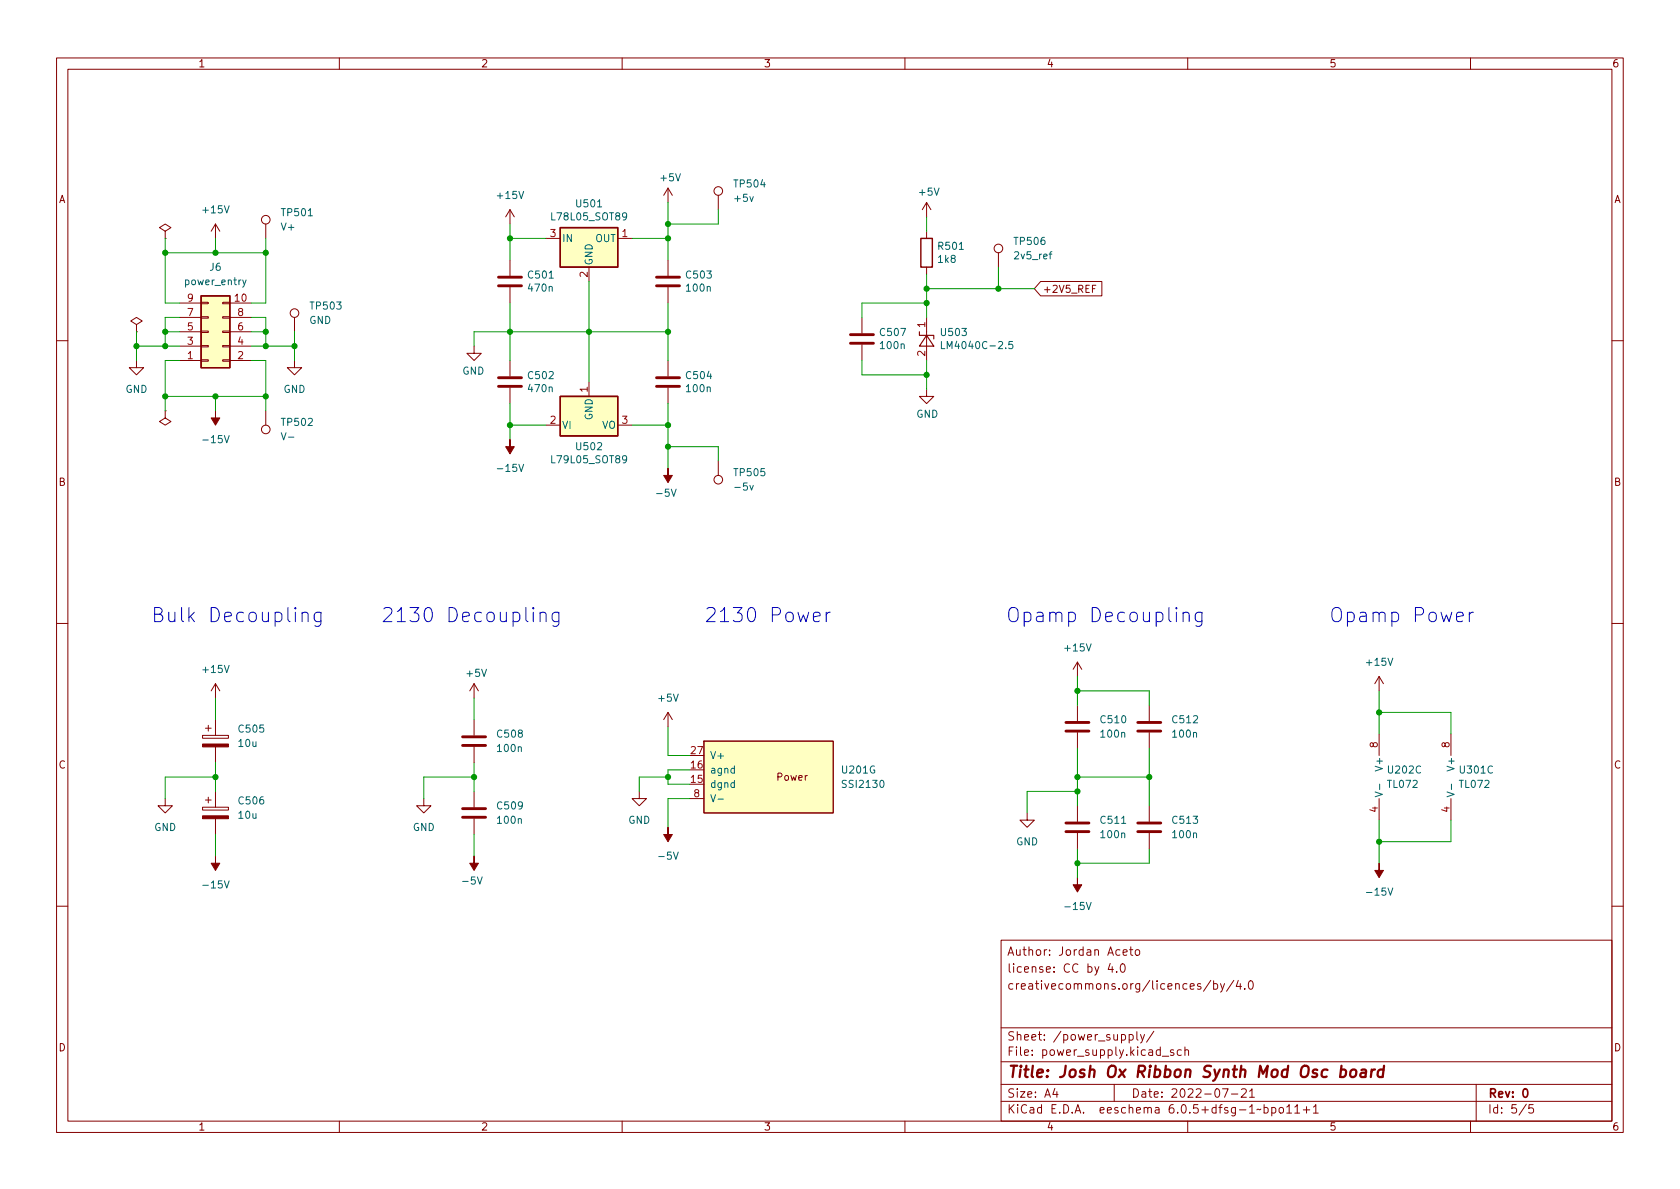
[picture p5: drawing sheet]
<svg xmlns="http://www.w3.org/2000/svg" width="297mm" height="210mm" viewBox="0 0 297 210" stroke-linecap="round" stroke-linejoin="round" font-family="sans-serif">
<g fill="none" stroke="#840000" stroke-width=".18">
<path d="M10 10.2h277v190.1h-277zM12 12.2h273v186.1h-273zM60 10.2v2M110 10.2v2M160 10.2v2M210 10.2v2M260 10.2v2M38.1 39.6v2.6M38.1 39.6l-.8 1.3M38.1 39.6l.8 1.3M47 39.6v2.6M90.2 37.1l-.8 1.2"/>
<path d="M90.2 37.1v2.5M90.2 37.1l.7 1.2M118.1 33.3l-.8 1.2M118.1 33.3v2.5M118.1 33.3l.8 1.2M127 34.5v2.6M163.8 35.8v2.5M163.8 35.8l-.7 1.3M163.8 35.8l.8 1.3M24.1 57.4l1-.6-1-.7-1 .7 1 .6v1.3M24.1 58.7h.1M29.2 40.9l1-.6-1-.7-1 .7 1 .6v1.3"/>
<path d="M29.2 42.2h.1M31.7 53.6h3.9M31.7 58.7h3.9M31.7 56.1h3.9M35.6 53.5h1.2v.2h-1.2zM35.6 56h1.2v.3h-1.2zM35.6 58.5h1.2v.3h-1.2zM39.4 53.5h1.2v.2h-1.2zM39.4 56h1.2v.3h-1.2zM39.4 58.5h1.2v.3h-1.2zM40.6 53.6h3.8M40.6 58.7h3.8"/>
<path d="M40.6 56.1h3.8M52.1 56.1v2.6M90.2 46v2.8M90.2 50.8v2.8M96.5 42.2h2.6M104.1 47.2v2.6M109.2 42.2h2.6M118.1 46v2.8M118.1 50.8v2.8M152.4 56.1v2.8M163.8 56.1v7.6M163.8 40.9v1.3"/>
<path d="M163.8 47.2v1.3M176.5 44.7v2.5M184 49.8h10.8v2.5h-10.8l-1.1-1.3zM193.8 50.4h-.6v1.3M10 60.2h2M24.1 63.7v1.3h-1.2l1.2 1.3 1.3-1.3h-1.3M29.2 72.6v1.3l1 .6-1 .7-1-.7 1-.6M29.2 72.6h.1M31.7 63.7h3.9M31.7 61.2h3.9M35.6 61.1h1.2v.2h-1.2zM35.6 63.6h1.2v.3h-1.2z"/>
<path d="M39.4 61.1h1.2v.2h-1.2zM39.4 63.6h1.2v.3h-1.2zM40.6 63.7h3.8M40.6 61.2h3.8M47 72.6v2.6M52.1 63.7v1.3h1.2l-1.2 1.3-1.3-1.3h1.3M83.8 61.2v1.3h-1.3l1.3 1.2 1.3-1.2h-1.3M90.2 63.7v2.8M90.2 68.6v2.8M96.5 75.2h2.6M104.1 67.6v2.5M109.2 75.2h2.6"/>
<path d="M118.1 63.7v2.8M118.1 68.6v2.8M152.4 61v2.7M163.8 68.8v1.3h1.3l-1.3 1.3-1.2-1.3h1.2M285 60.2h2M127 81.5v2.6M10 110.2h2M190.5 117.1l-.8 1.3M190.5 117.1v2.5M190.5 117.1l.8 1.3M243.8 119.6l-.7 1.3M243.8 119.6v2.6"/>
<path d="M243.8 119.6l.8 1.3M285 110.2h2M35.8 130h4.6v.6h-4.6zM36.3 128.8h1M36.8 128.3v1M38.1 120.9v2.5M38.1 127.2v2.8M38.1 132.1v2.8M38.1 139.9v2.8M38.1 120.9l-.8 1.3M38.1 120.9l.8 1.3M83.8 120.9l-.7 1.3"/>
<path d="M83.8 120.9v2.5M83.8 127.2v2.8M83.8 132.1v2.8M83.8 139.9v2.8M83.8 120.9l.8 1.3M113 139.9v1.3h1.3l-1.3 1.3-1.2-1.3h1.2M118.1 126v2.5M118.1 126l-.8 1.2M118.1 126l.8 1.2M124.5 131.1h22.8v12.7h-22.8zM190.5 124.7v2.8M190.5 129.5v2.8"/>
<path d="M203.2 124.7v2.8M203.2 129.5v2.8M243.8 129.8v3.8M256.5 129.8v3.8M29.2 141.2v1.3h1.3l-1.3 1.3-1.3-1.3h1.3M35.8 142.7h4.6v.6h-4.6zM36.3 141.5h1M36.8 141v1M38.1 144.8v2.8M74.9 141.2v1.3h1.3l-1.3 1.3-1.2-1.3h1.2M83.8 144.8v2.8M121.9 141.2h2.6"/>
<path d="M181.6 143.8v1.2h1.3l-1.3 1.3-1.3-1.3h1.3M190.5 142.5v2.8M190.5 147.3v2.8M203.2 142.5v2.8M203.2 147.3v2.8M243.8 141.2v3.8M256.5 141.2v3.8M10 160.2h2M177 166.3h108v32h-108zM196.3 170.4l-.4 1h1M196.6 170.9v1M197.4 171.8v.1"/>
<path d="M198.2 170.6l.2-.2a.81 .81 0 0 1 .6 .7 .81 .81 0 0 1-.3 .8h-.1a.81 .81 0 0 1-.4-1.3zM198.6 168.4l.7-.1-.1-.3-.4-.1-.2 .2v.8h.6M199.7 167.9h.6M199.9 167.4v1.3l.4 .2M200.9 168l.3-.1 .3 .3v.4l-.3 .3h-.3l-.2-.3v-.4zM214.1 173.4l-1.3 1.9M214.6 174l.4-.1 .3 .3v.4l-.2 .3h-.5M214.6 173.4v1.5M215.8 173.9l.3 1M216.5 173.9l-.5 1.4-.2 .1M218.1 173.4l-1.2 1.9M218.9 173.4l-.3 1h.9"/>
<path d="M219.3 173.9v1M220.1 174.8v.1M220.9 173.6l.2-.2a.81 .81 0 0 1 .6 .7 .81 .81 0 0 1-.3 .8h-.2a.81 .81 0 0 1-.3-1.3zM285 160.2h2M60 198.3v2M110 198.3v2M160 198.3v2M177 194.8h108M177 191.8h108M177 187.8h108M177 181.8h108M186.5 192.5l-.4 1h1"/>
<path d="M186.9 193v1M197 191.8v3M199.6 183l.5-.1 .3 .3v.4l-.2 .3h-.6M199.6 182.9v1.5M201 182.4v1.3l.2 .2M201.6 182.9l.4 1M202.4 182.9l-.5 1.4-.3 .1M204 182.4l-1.3 1.9M205.5 186.8h1.1M207.5 185.7l-.4-.1-.2 .2 .1 .3 .5 .1v.4h-.6M208.9 185.7l-.5-.1-.3 .3v.4l.2 .3h.6M209.5 185.8l.2-.2 .4 .1v.9"/>
<path d="M209.5 185.1v1.5M210 198.3v2M216.1 192.5h1l-.6 1.5M217.7 193.5h1.2M219.5 192.7l.6-.2 .2 .2 .1 .3-1 1h1M220.9 193l.5-.5v1.5M220.9 194h.9M223.5 195.9l.4-.1 .3 .3v.4l-.1 .3h-.6M223.5 195.3v1.5M224.9 195.9l.4-.1 .3 .3v.4l-.2 .3h-.5M224.9 195.8v1.5M226.3 195.9l.3-.1 .3 .3v.4l-.3 .3h-.3l-.2-.3v-.4z"/>
<path d="M227.5 195.8l.4-.5v1.5M227.5 196.8h.9M228.9 195.8l.5-.5v1.5M228.9 196.8h.9M230.4 196.3h1.2M231 195.7v1.1M232.2 195.8l.4-.5v1.5M232.2 196.8h.9M260 198.3v2M261 191.8v6.5M269.9 195.3l-1.3 1.9M271.1 195.3h-.7l-.1 .7 .2-.1 .5 .1 .2 .2-.1 .5-.2 .1-.6-.1"/>
<circle cx="47" cy="38.9" r=".76"/>
<circle cx="127" cy="33.8" r=".76"/>
<circle cx="52.1" cy="55.4" r=".76"/>
<circle cx="176.5" cy="43.9" r=".76"/>
<circle cx="47" cy="75.9" r=".76"/>
<circle cx="127" cy="84.8" r=".76"/>
</g>
<path d="M269.4 192.7l.2-.2a.8 .8 0 0 1 .5 .8 .8 .8 0 0 1-.5 .7l-.2-.1-.1-.4z" fill="none" stroke="#840000" stroke-width=".3"/>
<path d="M237.1 189.2l.2-.1 .6 .1 .1 .3-.1 .6a.66 .66 0 0 1-.9 .3M238.9 189.3a.52 .52 0 0 1 .5-.2 .52 .52 0 0 1 .4 .4v.6a.55 .55 0 0 1-.6 .4 .55 .55 0 0 1-.5-.4zM240.7 189.2l.2-.1 .6 .1-.1 1.3M241.5 189.6l-.7 .1a.4 .4 0 0 0-.3 .3 .4 .4 0 0 0 .3 .5l.6-.1M242.5 189.1l-.1 1.4M243.1 189.1l-.4 .1-.2 .3M244.6 189.2a.66 .66 0 0 0-1 .3v.6l.1 .3 .2 .1 .6-.1M244.7 188.5l-.2 2" fill="none" stroke="#840000" stroke-width=".4"/>
<g fill="#ffffc2" stroke="#ffffc2" stroke-width=".18">
<path d="M124.5 131.1h22.8v12.7h-22.8z"/>
<path d="M99.1 40.3h10.1v6.9h-10.1z"/>
<path d="M99.1 70.1h10.1v7h-10.1z"/>
<path d="M35.6 52.3h5v12.7h-5z"/>
</g>
<path d="M42.9 49.5l.3 .9M43.5 49.5l-.4 1.2-.2 .1M166.4 60.4v1.3h.7M179 60.4h-.6v.6l.1-.1h.5l.1 .2-.1 .4-.2 .2-.4-.2M243.9 138.7v.9M256.6 138.7v.9M125.7 140.5l.4 1.3 .4-1.3M126.9 141.3h1M243.1 140l1.3 .5-1.3 .4M255.8 140l1.3 .5-1.3 .4" fill="none" stroke="#006464" stroke-width=".18"/>
<g fill="none" stroke="#840000" stroke-width=".51">
<path d="M88.1 50.5h4.1M88.1 49h4.1M116.1 50.5h4M116.1 49h4M150.4 59.2h4M88.1 68.3h4.1M88.1 66.8h4.1M116.1 68.3h4M116.1 66.8h4M150.4 60.7h4M81.8 131.8h4.1M81.8 130.3h4.1"/>
<path d="M188.5 129.3h4M188.5 127.8h4M201.2 129.3h4M201.2 127.8h4M81.8 144.5h4.1M81.8 143h4.1M188.5 147.1h4M188.5 145.5h4M201.2 147.1h4M201.2 145.5h4"/>
</g>
<g fill="#840000" stroke="#840000" stroke-width=".18">
<path d="M90.2 77.7v1.3h.7l-.7 1.3-.8-1.3h.8z"/>
<path d="M118.1 82.8v1.3h.8l-.8 1.2-.8-1.2h.8z"/>
<path d="M118.1 146.3v1.3h.8l-.8 1.2-.8-1.2h.8z"/>
<path d="M35.8 131.6h4.6v.5h-4.6z"/>
<path d="M83.8 151.4v1.2h.8l-.8 1.3-.7-1.3h.7z"/>
<path d="M38.1 151.4v1.2h.8l-.8 1.3-.8-1.3h.8z"/>
<path d="M35.8 144.3h4.6v.5h-4.6z"/>
<path d="M243.8 152.6v1.3h.8l-.8 1.3-.7-1.3h.7z"/>
<path d="M190.5 155.2v1.3h.8l-.8 1.2-.8-1.2h.8z"/>
<path d="M38.1 72.6v1.3h.8l-.8 1.3-.8-1.3h.8z"/>
</g>
<path d="M162.6 58.7v.6h2.5v.6M163.8 59.3l1.3 1.9h-2.5z" fill="none" stroke="#840000" stroke-width=".2"/>
<path d="M35.6 52.3h5v12.7h-5zM99.1 40.3h10.1v6.9h-10.1zM162.8 42.2h2v5h-2zM99.1 70.1h10.1v7h-10.1z" fill="none" stroke="#840000" stroke-width=".25"/>
<g fill="none" stroke="#0000c2" stroke-width=".18">
<path d="M53.4 108.5a.62 .62 0 0 1 1.1 .1v1.3M53.4 108.3v1.6M56.7 108.3v2a.68 .68 0 0 1-1 .3M56.7 108.4l-.7-.1-.4 .4v.8l.2 .3 .2 .1 .7-.1M95.5 108.5a.62 .62 0 0 1 1.1 .1v1.3M95.5 108.3v1.6M98.8 108.3v2a.68 .68 0 0 1-1.1 .3M98.8 108.4l-.7-.1-.5 .4v.8l.3 .3 .2 .1 .7-.1M143.8 109.1l1.2-.2-.1-.5-.7-.1-.4 .3v1l.1 .2 .3 .1 .7-.1M146.1 108.3v1.6M146.8 108.3a.64 .64 0 0 0-.7 .4M209.2 108.5a.62 .62 0 0 1 1.1 .1v1.3"/>
<path d="M209.2 108.3v1.6M212.5 108.3v2a.68 .68 0 0 1-1.1 .3M212.5 108.4l-.7-.1-.5 .4v.8l.3 .3 .2 .1 .7-.1M257.5 109.1l1.2-.2-.1-.5-.7-.1-.4 .3v1l.1 .2 .3 .1 .7-.1M259.8 108.3v1.6M260.5 108.3a.64 .64 0 0 0-.7 .4"/>
</g>
<g fill="none" stroke="#009600" stroke-width=".18">
<path d="M90.2 39.6v6.4M118.1 35.8v10.2M127 37.1v2.5h-8.9M163.8 38.3v2.6M24.1 58.7v5M29.2 42.2v11.4h2.5M29.2 44.7h17.8M29.2 58.7h2.5M31.7 56.1h-2.5v5.1M38.1 42.2v2.5M44.4 56.1h2.6v5.1M44.4 58.7h2.6"/>
<path d="M47 42.2v11.4h-2.6M52.1 58.7v5M90.2 53.6v10.1M90.2 42.2h6.3M104.1 49.8v17.8M111.8 42.2h6.3M118.1 53.6v10.1M118.1 58.7h-34.3v2.5M163.8 51h19.1M163.8 48.5v7.6M163.8 53.6h-11.4v2.5M176.5 47.2v3.8"/>
<path d="M24.1 61.2h7.6M29.2 70.1h17.8M31.7 63.7h-2.5v8.9M38.1 70.1v2.5M44.4 61.2h7.7M44.4 63.7h2.6v8.9M90.2 75.2h6.3M90.2 71.4v6.3M111.8 75.2h6.3M118.1 71.4v11.4M118.1 79h8.9v2.5M152.4 63.7v2.6h11.4"/>
<path d="M163.8 63.7v5.1M190.5 119.6v5.1M38.1 123.4v3.8M38.1 134.9v5M38.1 137.4h-8.9v3.8M83.8 123.4v3.8M83.8 134.9v5M83.8 137.4h-8.9v3.8M118.1 128.5v5.1h3.8M118.1 137.4h-5.1v2.5M121.9 136.1h-3.8v2.6h3.8M190.5 137.4h12.7"/>
<path d="M190.5 122.2h12.7v2.5M190.5 132.3v10.2M190.5 139.9h-8.9v3.9M203.2 132.3v10.2M243.8 126h12.7v3.8M243.8 122.2v7.6M38.1 147.6v3.8M83.8 147.6v3.8M121.9 141.2h-3.8v5.1M190.5 150.1v5.1M203.2 150.1v2.5h-12.7M243.8 145v7.6"/>
<path d="M256.5 145v3.8h-12.7"/>
</g>
<g fill="#009600" stroke="#009600" stroke-width=".18">
<circle cx="243.8" cy="148.8" r=".46"/>
<circle cx="190.5" cy="137.4" r=".46"/>
<circle cx="203.2" cy="137.4" r=".46"/>
<circle cx="190.5" cy="139.9" r=".46"/>
<circle cx="243.8" cy="126" r=".46"/>
<circle cx="190.5" cy="152.6" r=".46"/>
<circle cx="190.5" cy="122.2" r=".46"/>
<circle cx="29.2" cy="61.2" r=".46"/>
<circle cx="24.1" cy="61.2" r=".46"/>
<circle cx="29.2" cy="70.1" r=".46"/>
<circle cx="38.1" cy="70.1" r=".46"/>
<circle cx="29.2" cy="58.7" r=".46"/>
<circle cx="47" cy="61.2" r=".46"/>
<circle cx="118.1" cy="39.6" r=".46"/>
<circle cx="118.1" cy="42.2" r=".46"/>
<circle cx="90.2" cy="75.2" r=".46"/>
<circle cx="118.1" cy="58.7" r=".46"/>
<circle cx="104.1" cy="58.7" r=".46"/>
<circle cx="118.1" cy="79" r=".46"/>
<circle cx="118.1" cy="75.2" r=".46"/>
<circle cx="90.2" cy="58.7" r=".46"/>
<circle cx="90.2" cy="42.2" r=".46"/>
<circle cx="118.1" cy="137.4" r=".46"/>
<circle cx="83.8" cy="137.4" r=".46"/>
<circle cx="38.1" cy="137.4" r=".46"/>
<circle cx="163.8" cy="66.3" r=".46"/>
<circle cx="176.5" cy="51" r=".46"/>
<circle cx="163.8" cy="51" r=".46"/>
<circle cx="163.8" cy="53.6" r=".46"/>
<circle cx="47" cy="70.1" r=".46"/>
<circle cx="29.2" cy="44.7" r=".46"/>
<circle cx="38.1" cy="44.7" r=".46"/>
<circle cx="52.1" cy="61.2" r=".46"/>
<circle cx="47" cy="58.7" r=".46"/>
<circle cx="47" cy="44.7" r=".46"/>
</g>
<g font-size="3.5" fill="#0000c2">
<text x="26.7" y="110.1">Bulk Decoupling</text>
<text x="67.3" y="110.1">2130 Decoupling</text>
<text x="124.5" y="110.1">2130 Power</text>
<text x="177.8" y="110.1">Opamp Decoupling</text>
<text x="234.9" y="110.1">Opamp Power</text>
</g>
<text font-size="2.8" fill="#840000" x="178" y="190.6">Title: Josh Ox Ribbon Synth Mod Osc board</text>
<g font-size="2.1" fill="#840000">
<text x="178" y="172">license: CC by 4.0</text>
<text x="178" y="169">Author: Jordan Aceto</text>
<text x="178" y="175">creativecommons.org/licences/by/4.0</text>
<text x="178" y="184">Sheet: /power_supply/</text>
<text x="178" y="186.7">File: power_supply.kicad_sch</text>
<text x="178" y="196.9">KiCad E.D.A. eeschema 6.0.5+dfsg-1~bpo11+1</text>
<text x="178" y="194.1">Size: A4</text>
<text x="200" y="194.1">Date: 2022-07-21</text>
<text x="263" y="194.1">Rev: 0</text>
<text x="263" y="196.9">Id: 5/5</text>
</g>
<g font-size="1.8" fill="#840000">
<text x="35" y="11.9">1</text>
<text x="85" y="11.9">2</text>
<text x="135" y="11.9">3</text>
<text x="185" y="11.9">4</text>
<text x="235" y="11.9">5</text>
<text x="285" y="11.9">6</text>
<text x="10.3" y="35.9">A</text>
<text x="285.3" y="35.9">A</text>
<text x="184.3" y="51.8">+2V5_REF</text>
<text x="10.3" y="85.9">B</text>
<text x="285.3" y="85.9">B</text>
<text x="10.3" y="135.9">C</text>
<text x="285.3" y="135.9">C</text>
<text x="137.4" y="138">Power</text>
<text x="10.3" y="185.9">D</text>
<text x="285.3" y="185.9">D</text>
<text x="35" y="199.9">1</text>
<text x="85" y="199.9">2</text>
<text x="135" y="199.9">3</text>
<text x="185" y="199.9">4</text>
<text x="235" y="199.9">5</text>
<text x="285" y="199.9">6</text>
</g>
<g font-size="1.8" fill="#006464">
<text x="88.1" y="35.2">+15V</text>
<text x="116.9" y="32">+5V</text>
<text x="129.9" y="33.1">TP504</text>
<text x="130" y="35.7">+5v</text>
<text x="162.6" y="34.6">+5V</text>
<text x="36" y="37.7">+15V</text>
<text x="49.8" y="40.8">V+</text>
<text x="49.9" y="38.2">TP501</text>
<text x="97.8" y="39">L78L05_SOT89</text>
<text x="102" y="36.6">U501</text>
<text x="37.1" y="47.9">J6</text>
<text x="99.3" y="42.8">IN</text>
<text x="104.8" y="47" transform="rotate(-90 104.8 47)">GND</text>
<text x="105.2" y="42.8">OUT</text>
<text x="165.9" y="46.5">1k8</text>
<text x="166" y="44.2">R501</text>
<text x="179.5" y="43.3">TP506</text>
<text x="179.5" y="45.8">2v5_ref</text>
<text x="32.8" y="50.4">power_entry</text>
<text x="93.5" y="49.2">C501</text>
<text x="93.5" y="51.6">470n</text>
<text x="121.4" y="49.2">C503</text>
<text x="121.5" y="51.6">100n</text>
<text x="54.7" y="57.3">GND</text>
<text x="55" y="54.7">TP503</text>
<text x="155.7" y="59.4">C507</text>
<text x="166.5" y="59.4">U503</text>
<text x="155.8" y="61.7">100n</text>
<text x="167.3" y="61.7">LM4040C-2.5</text>
<text x="22.2" y="69.5">GND</text>
<text x="50.1" y="69.5">GND</text>
<text x="81.7" y="66.2">GND</text>
<text x="93.5" y="67">C502</text>
<text x="93.5" y="69.3">470n</text>
<text x="121.4" y="67">C504</text>
<text x="121.5" y="69.3">100n</text>
<text x="49.9" y="75.3">TP502</text>
<text x="50.1" y="77.8">V-</text>
<text x="99.3" y="75.8">VI</text>
<text x="104.8" y="74.3" transform="rotate(-90 104.8 74.3)">GND</text>
<text x="106.4" y="75.8">VO</text>
<text x="162" y="73.9">GND</text>
<text x="36.2" y="78.4">-15V</text>
<text x="88.3" y="83.4">-15V</text>
<text x="97.8" y="81.9">L79L05_SOT89</text>
<text x="102" y="79.6">U502</text>
<text x="116.4" y="87.8">-5V</text>
<text x="129.9" y="84.2">TP505</text>
<text x="130.2" y="86.7">-5v</text>
<text x="36" y="119">+15V</text>
<text x="82.6" y="119.7">+5V</text>
<text x="188.4" y="115.2">+15V</text>
<text x="241.8" y="117.7">+15V</text>
<text x="116.5" y="124.1">+5V</text>
<text x="42.3" y="129.5">C505</text>
<text x="88" y="130.4">C508</text>
<text x="194.7" y="127.9">C510</text>
<text x="194.8" y="130.4">100n</text>
<text x="207.4" y="127.9">C512</text>
<text x="207.5" y="130.4">100n</text>
<text x="42.2" y="132.1">10u</text>
<text x="88.1" y="133">100n</text>
<text x="125.5" y="136.8">agnd</text>
<text x="125.5" y="134.2">V+</text>
<text x="149" y="136.8">U201G</text>
<text x="244.5" y="135.9" transform="rotate(-90 244.5 135.9)">V+</text>
<text x="245.6" y="136.8">U202C</text>
<text x="257.2" y="135.9" transform="rotate(-90 257.2 135.9)">V+</text>
<text x="258.3" y="136.8">U301C</text>
<text x="42.3" y="142.2">C506</text>
<text x="88" y="143.1">C509</text>
<text x="125.5" y="139.3">dgnd</text>
<text x="149.2" y="139.3">SSI2130</text>
<text x="245.4" y="139.3">TL072</text>
<text x="258.1" y="139.3">TL072</text>
<text x="27.2" y="146.9">GND</text>
<text x="42.2" y="144.8">10u</text>
<text x="73" y="146.9">GND</text>
<text x="88.1" y="145.7">100n</text>
<text x="111.1" y="145.7">GND</text>
<text x="179.6" y="149.5">GND</text>
<text x="194.7" y="145.7">C511</text>
<text x="194.8" y="148.2">100n</text>
<text x="207.4" y="145.7">C513</text>
<text x="207.5" y="148.2">100n</text>
<text x="116.7" y="152">-5V</text>
<text x="36.2" y="157.1">-15V</text>
<text x="82.1" y="156.4">-5V</text>
<text x="188.6" y="160.9">-15V</text>
<text x="242" y="158.4">-15V</text>
</g>
<g font-size="1.8" fill="#a90000">
<text x="97.3" y="41.9">3</text>
<text x="110" y="41.9">1</text>
<text x="33.2" y="53.3">9</text>
<text x="41.6" y="53.3">10</text>
<text x="103.9" y="49" transform="rotate(-90 103.9 49)">2</text>
<text x="33.2" y="58.4">5</text>
<text x="33.2" y="55.9">7</text>
<text x="42.1" y="58.4">6</text>
<text x="42.1" y="55.9">8</text>
<text x="163.6" y="57.9" transform="rotate(-90 163.6 57.9)">1</text>
<text x="33.2" y="63.5">1</text>
<text x="33.2" y="61">3</text>
<text x="42.1" y="63.5">2</text>
<text x="42.1" y="61">4</text>
<text x="163.6" y="63" transform="rotate(-90 163.6 63)">2</text>
<text x="103.9" y="69.3" transform="rotate(-90 103.9 69.3)">1</text>
<text x="97.3" y="74.9">2</text>
<text x="110" y="74.9">3</text>
<text x="122.2" y="135.9">16</text>
<text x="122.2" y="133.3">27</text>
<text x="243.6" y="132.2" transform="rotate(-90 243.6 132.2)">8</text>
<text x="256.3" y="132.2" transform="rotate(-90 256.3 132.2)">8</text>
<text x="122.2" y="138.4">15</text>
<text x="122.7" y="141">8</text>
<text x="243.6" y="143.6" transform="rotate(-90 243.6 143.6)">4</text>
<text x="256.3" y="143.6" transform="rotate(-90 256.3 143.6)">4</text>
</g>
</svg>
